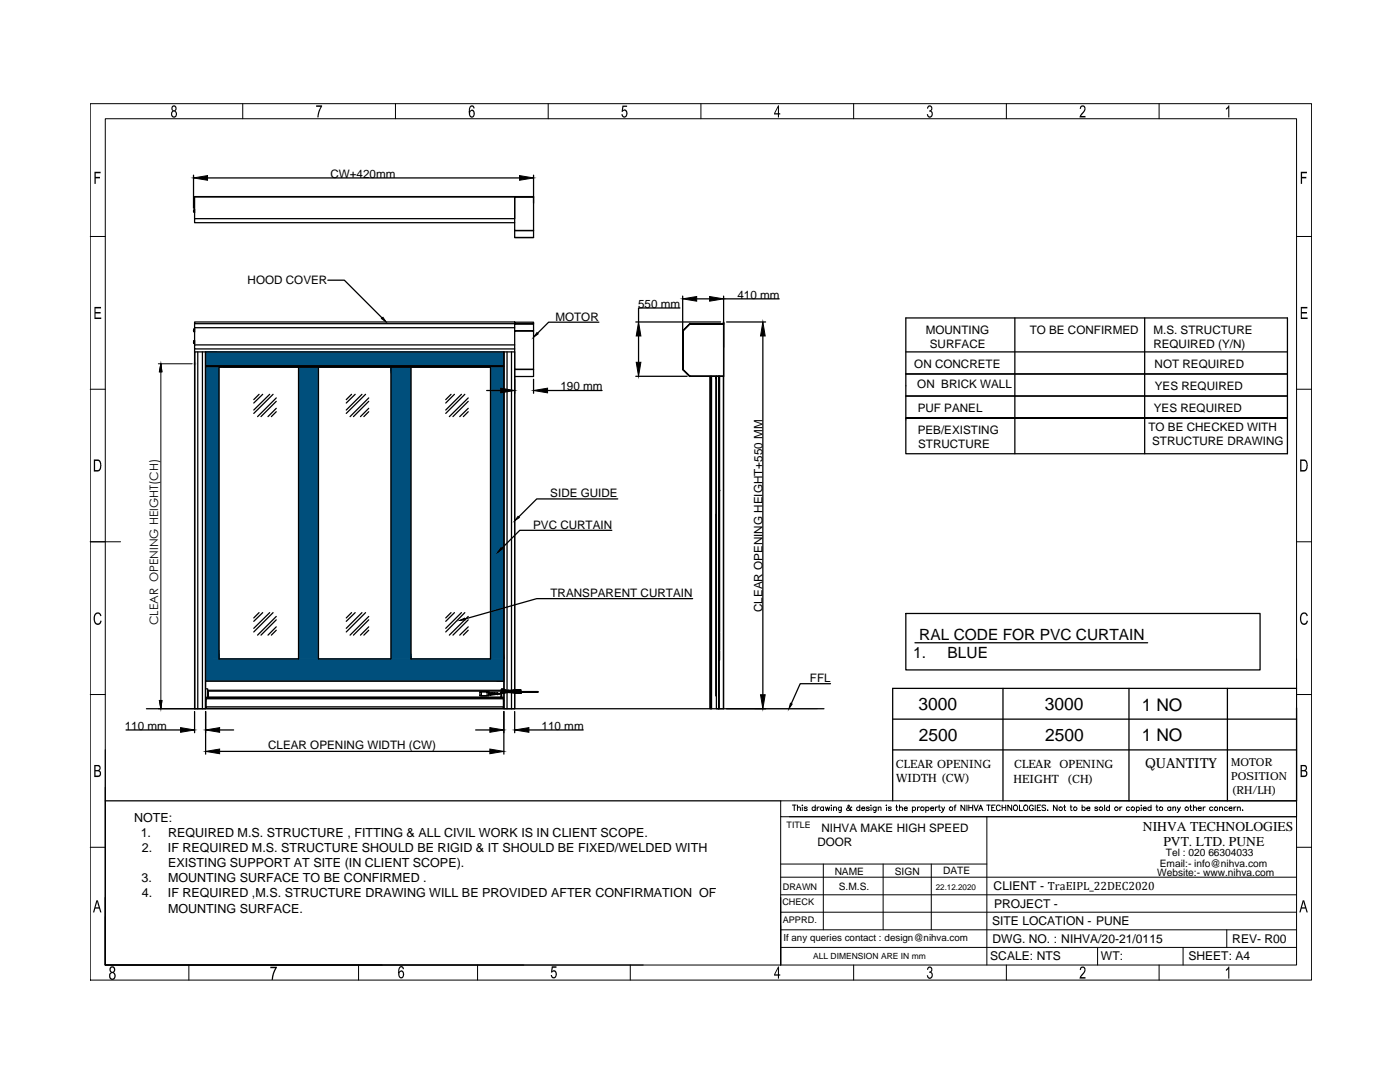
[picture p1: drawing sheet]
<svg xmlns="http://www.w3.org/2000/svg" width="279mm" height="216mm" viewBox="0 0 279 216" stroke-linecap="round" stroke-linejoin="round" font-family="sans-serif">
<!-- layer: 0 -->
<g fill="none" stroke="#000" stroke-width=".25">
<path d="M38.6 35v6.6M41.4 35.5h62.3M106.5 35v5.5M65.4 55.9h3.3l7.6 7.5M136.2 59.1v10.4M139 59.6h2.6M144.4 59.1v10.2M144.4 59.6h11.1M51.7 78.7l-1.1 1M52.4 78.7l-1.8 1.7M53.8 78.7l-3.2 3.1M54.5 78.7l-3.9 3.8"/>
<path d="M55.1 79.4l-3.7 3.7M70.2 78.7l-1.1 1M70.9 78.7l-1.8 1.7M72.2 78.7l-3.1 3.1M73 78.7l-3.9 3.8M73.6 79.4l-3.7 3.7M90 78.7l-1 1M90.7 78.7l-1.7 1.7M92.1 78.7l-3.1 3.1M92.8 78.7l-3.8 3.8M93.4 79.4l-3.7 3.7M97.1 77.9h2.8"/>
<path d="M102.7 75.7v2.8M106.5 75.7v2.8M109.3 77.9h10.9M119.5 64.3h-10l-2.2 2.2M126.9 64.2h16.9M126.9 75.1h10.2M127.4 67v5.3M135.7 61.5h-8.3v2.7M145 64.2h7.8M152.2 67v71.6M180.8 63.4h76.1v27.1h-76.1zM180.8 70.2h76.1"/>
<path d="M180.8 74.6h76.1M180.8 79h76.1M202.5 63.4v27.1M228.4 63.4v27.1M55.1 81.5l-1.6 1.6M55.1 80.1l-3 3M55.1 82.2l-.9 .9M73.6 81.5l-1.7 1.6M73.6 80.1l-3.1 3M73.6 82.2l-1 .9M93.4 81.5l-1.6 1.6M93.4 80.1l-3 3"/>
<path d="M93.4 82.2l-.9 .9M123.3 99.6h-16.2l-3.6 3.6M256.9 83.4h-76.1h76.1M122.1 105.8h-18.4l-3.6 3.6M138.2 119.5h-31.1l-14.3 4M43.7 131.5h15.9M51.7 122.2l-1.1 1.1M52.4 122.2l-1.8 1.8M53.8 122.2l-3.2 3.2M54.5 122.2l-3.9 3.9M55.1 123l-3.7 3.7M55.1 125.1l-1.6 1.6"/>
<path d="M55.1 123.7l-3 3M55.1 125.8l-.9 .9M63.6 131.5h14.4M70.2 122.2l-1.1 1.1M70.9 122.2l-1.8 1.8M72.2 122.2l-3.1 3.2M73 122.2l-3.9 3.9M73.6 123l-3.7 3.7M73.6 125.1l-1.7 1.6M73.6 123.7l-3.1 3M73.6 125.8l-1 .9M82 131.5h15.9"/>
<path d="M90 122.2l-1 1.1M90.7 122.2l-1.7 1.8M92.1 122.2l-3.1 3.2M92.8 122.2l-3.8 3.9M93.4 123l-3.7 3.7M93.4 125.1l-1.6 1.6M93.4 123.7l-3 3M93.4 125.8l-.9 .9M165.7 136.4h-6l-1.8 4M180.8 122.4h70.7v11.3h-70.7zM182.6 128.3h46.4M200.2 137.4v22.4"/>
<path d="M225.3 137.4v22.4M245 137.4v22.4M258.8 137.4h-80.6v22.4M21 159.8h134.8M25.2 145.7h10.8M29.2 141.4h135.2M38.8 142v4.2M41 142v8.5M43.8 149.9h54M43.8 145.7h2.8M94.9 145.7h2.9M100.6 142v8.5"/>
<path d="M102.7 142v4.2M105.6 145.7h10.8M178.2 143.5h80.6M178.2 149.6h80.6M258.8 141.3v18.5h-55.3M21 179.1v13.5h55.3M155.8 179.1v13.5"/>
</g>
<g fill="none" stroke="#000" stroke-width=".2">
<path d="M18 20.7h243.8v174.9h-243.8zM21 23.7h237.8v168.9h-237.8zM48.4 20.7v3M78.9 20.7v3M109.4 20.7v3M139.9 20.7v3M170.4 20.7v3M200.8 20.7v3M231.3 20.7v3M18 47.2h3M258.8 47.2h3M18 77.7h3"/>
<path d="M258.8 77.7h3M18 108.1h6.1M258.8 108.1h3M18 138.6h3M258.8 131.4v28.4M258.8 138.6h3M21 149.6v43h107.4M21 157.1v35.5M155.8 159.8h103v3.2h-103zM18 169.1h3M155.8 178.5h103M155.8 175h103"/>
<path d="M155.8 163v29.6M155.8 172.4h41.1M157.5 163h101.3M158.1 160.6h.8M158.5 160.6v1.1M159.1 161.2l.3-.2 .3 .1v.6M159.1 160.6v1.1M160.1 160.7h.1M160.1 161.1v.6M161.1 161.1l-.2-.1-.4 .1 .6 .3v.3h-.4l-.2-.1M162.7 161.1a.35 .35 0 0 0-.5 0 .35 .35 0 0 0 0 .5 .35 .35 0 0 0 .5 0M162.7 160.6v1.1"/>
<path d="M163.1 161v.7M163.5 161l-.2 .1-.2 .2M164.3 172.4v13.1M164.4 161.1a.35 .35 0 0 0-.6 0 .35 .35 0 0 0 0 .5 .35 .35 0 0 0 .6 0M164.4 161v.7M164.7 161l.2 .7 .3-.7 .2 .7 .2-.7M165.9 160.7h.1M165.9 161.1v.6M166.3 161.2l.3-.2 .3 .1v.6M166.3 161v.7M167.9 161v1l-.2 .1-.3-.1M167.9 161.1a.35 .35 0 0 0-.5 0 .35 .35 0 0 0 0 .5 .35 .35 0 0 0 .5 0"/>
<path d="M170 161.1l-.1-.1a.78 .78 0 0 1-.8 .7l-.2-.3 .6-.5-.2-.3-.1 .2 .1 .4 .4 .5h.2l.1-.1M171.6 161.1a.35 .35 0 0 0-.5 0 .35 .35 0 0 0 0 .5 .35 .35 0 0 0 .5 0M171.6 160.6v1.1M172 161.3h.6a.36 .36 0 0 0-.5-.2 .36 .36 0 0 0-.2 .5 .36 .36 0 0 0 .6 .1l.1-.1M173.5 161.1l-.2-.1-.4 .1 .6 .4-.1 .2h-.5v-.1M173.8 160.7h.1M173.8 161.1v.6M174.9 161v.8l-.3 .3-.2-.1M174.9 161.1a.35 .35 0 0 0-.6 0 .35 .35 0 0 0 0 .5 .35 .35 0 0 0 .6 0M175.3 161.2l.1-.1h.4v.6M175.3 161v.7M176.2 172.4v13.1"/>
<path d="M176.8 160.7h.2zM176.9 161.1v.6M177.9 161.1l-.3-.1-.3 .1 .5 .3v.3h-.3l-.2-.1M178.8 161h.3M178.9 160.6v.9l.3 .2M179.5 161.2l.3-.2 .2 .1 .1 .6M179.5 160.6v1.1M180.4 161.3h.7l-.1-.2a.35 .35 0 0 0-.5 0 .35 .35 0 0 0 .1 .5 .35 .35 0 0 0 .5 0M182.1 161.1a.35 .35 0 0 1 .5 0 .35 .35 0 0 1 0 .5 .35 .35 0 0 1-.5 0M182.1 161v1.1M183.1 161v.7M183.5 161l-.4 .1v.2"/>
<path d="M184.8 161.1a.35 .35 0 0 1 .5 0 .35 .35 0 0 1 0 .5 .35 .35 0 0 1-.5 0M184.8 161v1.1M185.7 161.3h.7a.36 .36 0 0 0-.5-.2 .36 .36 0 0 0-.2 .5 .36 .36 0 0 0 .5 .1l.2-.1M185.9 172.4v13.1M186.7 161v.7M187.1 161l-.4 .1v.2M187.3 161h.3M187.4 160.6v.9l.3 .2M187.9 161l.3 .7 .3-.7M188.2 161.7l-.4 .4M190.4 161h.4M190.8 160.6l-.2 .1v.2v.8"/>
<path d="M192.5 160.6v1.1l-.7-1.1v1.1M193 160.6v1.1M193.4 160.6v1.1M193.4 161.1h.7M194.1 160.6v1.1M194.4 160.6l.4 1.1 .4-1.1M195.3 161.7l.4-1.1 .4 1.1M195.5 161.4h.5M196.9 160.6h.7M196.9 163v29.6M197.3 160.6v1.1M197.9 161.1h.4"/>
<path d="M198.6 160.6h-.7v1.1h.7M199.6 160.9a.39 .39 0 0 0-.4-.3 .39 .39 0 0 0-.3 .5v.2a.39 .39 0 0 0 .3 .4 .39 .39 0 0 0 .4-.2M200 161.1h.7M200 160.6v1.1M200.7 160.6v1.1M201.9 160.6v1.1l-.8-1.1v1.1M203.5 160.6v1.1h.6M204.5 160.7a.52 .52 0 0 1 .6 .5 .52 .52 0 0 1-.6 .5l-.2-.4zM206.2 160.9a.39 .39 0 0 0-.4-.3 .39 .39 0 0 0-.3 .5v.2a.38 .38 0 0 0 .3 .5 .38 .38 0 0 0 .4-.5h-.2M206.6 160.6v1.1M207 161.1h.4M207.7 160.6h-.7v1.1h.7"/>
<path d="M208.7 160.8l-.3-.2-.4 .1v.3l.6 .3 .1 .3-.3 .1-.4-.1M209.1 161.6v.1zM211 160.6v1.1l-.8-1.1v1.1M212.3 161h.4M212.4 160.6v.9l.1 .2h.2M213.6 161h.3M213.7 160.6v.9l.1 .2h.2M216 161.1a.35 .35 0 0 1 .5 0 .35 .35 0 0 1 0 .5 .35 .35 0 0 1-.5 0M216 160.6v1.1M216.9 161.3h.6a.36 .36 0 0 0-.4-.2 .36 .36 0 0 0-.3 .4 .36 .36 0 0 0 .5 .2l.2-.1M219.1 161.1l-.2-.1-.4 .1 .6 .4-.1 .2h-.3l-.2-.1M220.4 160.6v1.1"/>
<path d="M221.4 161.1a.35 .35 0 0 0-.5 0 .35 .35 0 0 0 0 .5 .35 .35 0 0 0 .5 0M221.4 160.6v1.1M223.5 161v.7M223.9 161l-.4 .1v.2M225.4 161.1a.34 .34 0 0 0-.5 0 .34 .34 0 0 0 0 .5 .34 .34 0 0 0 .5 0M226.8 161.1a.34 .34 0 0 1 .5 0 .34 .34 0 0 1 0 .5 .34 .34 0 0 1-.5 0M226.8 161v1.1M227.7 160.7h.1M227.8 161.1v.6M228.1 161.3h.7a.36 .36 0 0 0-.5-.2 .36 .36 0 0 0-.2 .5 .36 .36 0 0 0 .6 .1l.1-.1M229.7 161.1a.35 .35 0 0 0-.5 0 .35 .35 0 0 0 0 .5 .35 .35 0 0 0 .5 0M229.7 160.6v1.1"/>
<path d="M230.7 161h.4M230.9 160.6v.9v.2h.2M233.7 161.1a.35 .35 0 0 0-.6 0 .35 .35 0 0 0 0 .5 .35 .35 0 0 0 .6 0M233.7 161v.7M234.1 161.2l.1-.1h.4v.6M234.1 161v.7M235 161l.3 .7 .3-.7M235.3 161.7l-.4 .4M237.5 161h.3M237.6 160.6v.9l.3 .2M238.2 161.2l.2-.2 .3 .1 .1 .6M238.2 160.6v1.1"/>
<path d="M239.1 161.3h.6a.36 .36 0 0 0-.4-.2 .36 .36 0 0 0-.2 .4 .36 .36 0 0 0 .4 .2l.2-.1M240.1 161v.7M240.6 161l-.3 .1-.2 .2M242 161.1a.35 .35 0 0 0-.5 0 .35 .35 0 0 0 0 .5 .35 .35 0 0 0 .5 0M243.4 161.2l.2-.2 .3 .1 .1 .6M243.4 161v.7M245 161.1a.35 .35 0 0 0-.6 0 .35 .35 0 0 0 0 .5 .35 .35 0 0 0 .6 0M245.3 161.3l.6-.1a.33 .33 0 0 0-.5 0 .33 .33 0 0 0 0 .5 .33 .33 0 0 0 .5-.1M246.3 161v.7M246.7 161l-.4 .1v.2M246.9 161.2l.3-.2 .3 .1v.6M246.9 161v.7"/>
<path d="M248 161.6v.1zM258.8 169.1h3M21 182.9v9.7h83.5M37.7 192.6v3M71.6 192.6v3M95.3 192.6v3M125.8 192.6v3M155.8 185.5h103M155.8 182h103M155.8 189h103M170.4 192.6v3M200.8 192.6v3"/>
<path d="M219 189v3.6M231.3 192.6v3M236.1 189v3.6M244.8 185.5v3.5"/>
<circle cx="184.1" cy="161.4" r=".36"/>
<circle cx="189.8" cy="161.4" r=".36"/>
<circle cx="202.7" cy="161.1" r=".51"/>
<circle cx="211.7" cy="161.4" r=".36"/>
<circle cx="214.6" cy="161.4" r=".35"/>
<circle cx="219.7" cy="161.4" r=".36"/>
<circle cx="222.8" cy="161.4" r=".35"/>
<circle cx="226.1" cy="161.4" r=".36"/>
<circle cx="231.7" cy="161.4" r=".36"/>
<circle cx="236.8" cy="161.4" r=".35"/>
<circle cx="242.7" cy="161.4" r=".35"/>
</g>
<g fill="#000">
<path d="M18.9 34.3h1.2v.3h-1v.7h.9v.3h-.9v1.1h-.2zM63.1 21h1.2l-.6 1.4-.1 1h-.3l.1-.6 .6-1.5h-.9zM124.2 21.1h1v.2h-.8l-.1 .7 .3-.2 .3 .1 .3 .6v.6l-.3 .3h-.6l-.3-.6h.3v.1a.38 .38 0 0 0 .5 .2 .38 .38 0 0 0 .2-.5 .38 .38 0 0 0-.2-.5 .38 .38 0 0 0-.5 .2h-.2zM185.2 21.1l.5-.1 .3 .3 .1 .5-.3 .3 .4 .4v.5l-.4 .4-.4 .1-.4-.4v-.3h.2a.39 .39 0 0 0 .5 .4 .39 .39 0 0 0 .2-.6l-.2-.3h-.3v-.3l.4-.1v-.4a.31 .31 0 0 0-.4-.2 .31 .31 0 0 0-.2 .4h-.2zM215.7 21.1l.6-.1 .3 .4-.1 .8-.8 .9h.9v.3h-1.2l.1-.4 .9-1.1v-.3l-.1-.3a.34 .34 0 0 0-.4 0 .34 .34 0 0 0-.2 .4h-.2zM245.2 21h.1v2.4h-.2v-1.9l-.4 .4v-.3zM259.6 34.3h1.2v.3h-.9v.7h.8v.3h-.8v1.1h-.3zM18.9 61.2h1.3v.3h-1.1v.8h1v.3h-1v.8h1.1v.3h-1.3zM259.6 61.2h1.3v.3h-1.1v.8h1v.3h-1v.8h1.2v.3h-1.4zM19 122.4l.3-.2h.4l.4 .3 .1 .3-.2 .2-.3-.5-.6 .2-.2 .4v.7l.2 .3a.5 .5 0 0 0 .6 .3 .5 .5 0 0 0 .3-.6l.3 .1-.3 .7-.6 .1-.4-.2-.3-.8v-.6zM259.7 122.5l.4-.3h.4l.4 .3 .1 .3-.2 .2-.4-.5-.5 .2-.2 .4v.7l.2 .3a.5 .5 0 0 0 .6 .3 .5 .5 0 0 0 .3-.6l.2 .1-.3 .7-.5 .1-.5-.2-.3-.8v-.6zM53.9 192.9h1.4l-.7 1.6-.1 1h-.3l.1-.7 .6-1.6h-1z"/>
<path d="M110.1 192.8h1v.3h-.8l-.1 .6 .3-.1 .3 .1 .3 .6v.4l-.3 .5-.7-.1-.2-.6h.3v.2a.4 .4 0 0 0 .6 .2 .4 .4 0 0 0 .1-.6l-.2-.4a.31 .31 0 0 0-.5 .2l-.2-.1zM185.2 192.9h.5l.3 .3 .1 .5-.3 .3 .4 .3v.5l-.4 .5h-.4l-.4-.4v-.3h.2a.39 .39 0 0 0 .5 .4 .39 .39 0 0 0 .2-.6l-.2-.3h-.3v-.2l.4-.2v-.4a.31 .31 0 0 0-.4-.2 .31 .31 0 0 0-.2 .4h-.2zM215.7 193l.6-.1 .3 .3v.7l-.9 1.1h.9v.3h-1.2l.1-.5 .9-1.1v-.3l-.1-.2a.34 .34 0 0 0-.4 0 .34 .34 0 0 0-.2 .3h-.2zM245.2 192.9h.1v2.4h-.2v-1.9l-.4 .3v-.3z"/>
<path d="M34.3 21.2l.6-.2 .3 .4v.6l-.2 .1 .3 .3v.5l-.4 .6-.5-.1-.3-.4 .1-.6 .3-.3-.3-.4zM34.4 21.7a.35 .35 0 0 0 .7 0 .35 .35 0 0 0-.7 0zM34.6 22.3l-.2 .2v.4a.39 .39 0 0 0 .6 .2 .39 .39 0 0 0 0-.6l-.2-.2z"/>
<path d="M93.9 21.1h.6l.2 .4v.1h-.2a.38 .38 0 0 0-.5-.3 .38 .38 0 0 0-.2 .5v.4l.1-.1a.57 .57 0 0 1 .7 0 .57 .57 0 0 1 .2 .7l-.4 .6-.4 .1-.3-.2-.2-1.1 .1-.6zM94 22.2l-.2 .2v.5a.41 .41 0 0 0 .6 .2 .41 .41 0 0 0 .1-.7l-.2-.2z"/>
<path d="M155.3 21h.2v1.6h.2v.2h-.2v.6h-.2v-.6h-.8v-.2zM155.3 21.5l-.6 1.1h.6z"/>
<path d="M18.7 91.7h1l.4 .4 .1 1.2-.4 .7-1.1 .1zM19 92v1.8h.6l.4-.5-.1-1-.3-.3z"/>
<path d="M259.5 91.7h.9l.5 .4 .1 1.2-.4 .7-1.1 .1zM259.7 92v1.8h.7l.2-.2 .1-.6v-.6a.45 .45 0 0 0-.6-.4z"/>
<path d="M18.8 152.6h.9l.4 .4v.4l-.3 .3 .3 .3 .1 .6-.4 .4-1 .1zM19.1 152.9v.8l.7-.2 .1-.3-.2-.3zM19.1 153.9v.9h.5a.43 .43 0 0 0 .3-.5 .43 .43 0 0 0-.5-.4z"/>
<path d="M259.6 152.6h.9l.3 .4v.4l-.2 .3 .3 .3v.6l-.3 .4-1 .1zM259.8 152.9v.8l.8-.2v-.3l-.2-.3zM259.8 153.9v.9h.5a.43 .43 0 0 0 .4-.5 .43 .43 0 0 0-.5-.4z"/>
<path d="M19.2 179.6h.3l.7 2.5h-.2l-.2-.8h-.8l-.2 .8h-.2zM19.4 179.9l-.3 1.1h.6z"/>
<path d="M22 193l.2-.2 .5 .1 .3 .3v.6a.23 .23 0 0 0-.3 .2 .23 .23 0 0 0 .3 .3l.1 .6-.2 .4-.3 .2-.5-.1-.3-.4v-.6l.4-.4-.3-.2-.1-.3zM22.2 193.2l-.1 .2 .1 .3a.37 .37 0 0 0 .5 0 .37 .37 0 0 0-.2-.6zM22.2 194.2l-.2 .3 .1 .5a.47 .47 0 0 0 .7 0 .47 .47 0 0 0-.1-.7z"/>
<path d="M79.8 192.9h.6l.2 .3-.2 .2a.35 .35 0 0 0-.4-.4 .35 .35 0 0 0-.3 .5v.5l.2-.3 .3-.1 .4 .4v.8l-.4 .4-.4-.1-.3-.5v-1.1zM79.9 194l-.2 .5a.38 .38 0 0 0 .5 .5 .38 .38 0 0 0 .2-.6v-.2a.31 .31 0 0 0-.2-.3 .31 .31 0 0 0-.3 .1z"/>
<path d="M155.3 192.9h.2v1.5h.2v.3h-.2v.6h-.2v-.6h-.8v-.3zM155.3 193.3l-.6 1.1h.6z"/>
<path d="M260 179.6h.3l.7 2.5h-.3l-.2-.8h-.7l-.2 .8h-.3zM260.1 179.9l-.3 1.1h.6z"/>
</g>
<!-- layer: PDF_Geometry -->
<path d="M32.1 72.6l.2 1.6h-.5zM31.8 139.8h.5l-.2 1.6z" fill="#000" stroke="#000" stroke-width=".2"/>
<path d="M31.6 72.6h6.8M32.1 72.6l.2 1.6h-.5zM32.1 72.6v68.8M31.8 139.8h.5l-.2 1.6zM31.6 141.4h7.4" fill="none" stroke="#000" stroke-width=".2"/>
<path d="M38.6 72.6h.5M38.7 72.4l.3 .4M38.9 72.3v.5M39 72.4l-.3 .4" fill="none" stroke="#c0c0c0" stroke-width=".2"/>
<path d="M150.7 141.4h12.4" fill="none" stroke="#808080" stroke-width=".2"/>
<path d="M137.7 64.6h6.7v10.5h-6.7l-1.4-1.4v-7.7z" fill="none" stroke="#808080" stroke-width=".25"/>
<g fill="none" stroke="#000" stroke-width=".25">
<path d="M38.8 39.2l63.9 .1zM38.8 39.3v4.3M102.7 39.2h3.8l-3.8 .1v6.7h3.8h-3.8v1.4h3.8v-8.1M106.5 39.3h-3.8v4.3h-63.9v.8h63.9M38.7 42v.2M38.7 42.1h.1v.2h-.1zM38.7 42.1v-.1v.3M38.7 42l.1 .1M38.8 42.1h.1M38.8 42h.1M38.8 41.8v.6M38.8 41.8v.6v-.5"/>
<path d="M102.7 47.4h3.8M38.6 65.9l.1 .2zM38.7 68.2v.2zM38.7 65.9h.1M38.7 65.9h.1v.2h-.1zM38.7 65.8l.1 .1M38.7 68.2h.1M38.7 68.5h.1M38.7 68.1l.1 .1M38.8 65.9h.1M38.8 66.1l-.1 .1M38.8 66.2h.1"/>
<path d="M38.8 65.8h.1M38.8 68.4l-.1 .1v-.3h.1l-.1 .3M38.8 68.2h.1M38.8 68.5h.1M38.8 68v.6M38.8 65.6v.6M38.8 68v.6v-.6M38.8 65.6v.6v-.5M38.8 64.6v.8M38.8 69.6v.6M38.9 70.2v71.2h.6v-71.2M40.4 70.2v71.2h.6v-71.2v71.2"/>
<path d="M41 73.1h59.6M41 73h59.6M59.6 73.3v58.2M63.6 73.3v58.2M78 73.3v58.2M82 73.3v58.2M100.6 70.2v67.4M100.6 70.2v71.2M101.2 70.2v67.5M102.1 70.2v67.5M102.7 64.6h3.8v1.4h-3.8h3.8v7.7h-3.8zM102.7 73.7h3.8"/>
<path d="M102.7 64.6h-63.9v-.4h63.9v.4v-.3h3.8v.3h-3.8h3.8M102.7 68.8h-63.9v.8h63.9M102.7 65.4h-63.9v3.4M106.5 73.7v1.4h-3.8v62.5M136.2 66v7.7M136.3 73.7l1.3 1.4-1.3-1.4M136.4 73.7h.1M136.4 66h.1M136.4 66h-.2v7.7h.2M137.7 64.6l6.7 .1v10.3l-6.7 .1-1.4-1.4v-7.7zM137.7 64.7h.1M137.7 75h.1"/>
<path d="M137.7 64.6v.1M137.7 64.6l-1.4 1.4 1.3-1.4h6.8v.1M137.7 75h6.7M137.7 64.6h6.7v-.3v.3M142 75.1v66.3M142.9 75.6l.1 27.2zM142.9 75.5h.1M143 75.1l-.1 63.8M143 75.5v.1M143.4 75.1v66.3M143.5 75.1v66.3M143.6 75.1v22.7"/>
<path d="M144.4 64.3v77.1h-1v-66.3v66.3h-.4v-2.6M144.4 75.1v66.3M144.4 64.6h.1M143.6 97.9h.1M143.6 97.8v.1M142.9 102.9v35.9zM142.9 102.8h.1M143 102.8v.1M41 137.4l.5 .1v.5M41 139.9h.1M41 135.9h59.6M41.1 139.4v-.1h59.4v.1"/>
<path d="M41.5 138v1.1zM41.5 138v1.1M41.5 139.1h.1M41.5 139.1h-.4v.2M41.5 138h.1M41.5 139.1v.1h-.4M41.5 137.9h58.5M43.7 131.5v-58.2h54.2v58.2M95.8 138h1.7v.8h-1.7zM95.8 138.8h.1M95.8 138.1h.1M95.8 138.7v.1"/>
<path d="M96.1 138h1.1v.8h-1.1zM97.4 138.8h.1M97.4 138.1h.1M97.4 138.7l.1 .1M97.5 138.1h.1M97.5 138.2h.3l-.2 .3h.2v-.2M97.6 138.2v.5M97.6 138.5l-.1 .2M97.6 138.3h.1M97.6 138.2h.1M97.6 138.5h.1M97.6 138.2v.1"/>
<path d="M97.8 138.5v.2l-.2-.1M97.8 138.6h.1M97.8 138.3h.1M97.9 138.5h.2v.2h-.2zM97.9 138.5v-.2h.2v.2M97.9 138.3h.2M98.1 138.2v.4M98.2 138.5h1.4M98.2 138.2l.1 .4zM98.2 138.6h.1M98.2 138.4h1.4M98.4 138.2l.1 .4z"/>
<path d="M98.5 138.4l.1-.1v.3l-.1-.2M98.7 138.4l.1 .2-.1-.2M98.8 138.3l.1 .3zM99 138.3l.1 .3zM99.2 138.3h.2v.3h-.2zM99.2 138.5v-.2v.2M100 137.7h-58.5v1.4h58.5v-.8M100 139.1h.5v.2M100 139.1v.1l-58.5 .1 59-.1M100 139.1h.1M100.1 139.1h.1M100.1 138.3v.8"/>
<path d="M100.1 137.7v.5h-.1v.9l.1-.8M100.2 137.7l-.2-.1v.8l-.4 .1v-.1l.4-.1M100.3 137.7l-.1-.1-.1 .6M100.3 137.7l-.1 .6-.1-.1M100.4 137.7v.6l-.2-.1M100.5 137.7l-.2-.1v.6M100.5 139.9h.1M100.6 138.2v3.2h.6M100.6 137.4h-.5v.2M100.6 137.6l-.1 .1-.1 .5M100.6 137.7l-.1 .6-.1-.1M100.6 138.3h.1"/>
<path d="M100.7 137.6l-.1 .6M100.8 137.7l-.1 .6M100.8 137.6l-.1 .6M100.9 137.7v.5M101 137.7l-.1 .5M101.1 137.7l-.1 .5M101.1 137.7v.5M101.2 138v3.4h.9M101.2 137.7v.5M101.3 137.7l-.1 .5M101.4 137.7l-.1 .5M101.4 137.7v.5"/>
<path d="M101.5 137.7v.5v-.5M101.7 137.7v.5M101.9 137.7l-.1 .5M101.9 137.7v.5M102 137.7v.5l.1-.5M102.1 138.3v3.1h.6v-3.1M102.2 137.7l-.1 .5M102.2 137.7v.5M102.3 137.7v.5M102.4 137.7l-.1 .5M102.5 137.7l-.1 .5M102.6 137.6l-.1 .6"/>
<path d="M102.7 137.7l-.1 .6M102.7 137.7v-67.5h-63.9l.1 71.2M102.7 138.3v3.1M102.8 137.7l-.1 .6M102.8 137.7l-.1-.1-.1 .6M103 137.7l-.1 .6h-.1v-.1M103 137.7l-.1-.1-.1 .6M103.1 137.7v.6l-.2-.1M103.2 137.7h-.2v.5M103.3 137.7l-.1-.1-.1 .6M103.3 137.7l-.1 .6-.1-.1M103.4 137.7v.6l-.2-.1"/>
<path d="M103.5 137.7l-.2-.1v.6M103.6 137.7v.6h-.2v-.1M103.6 137.7l-.1-.1-.1 .6M103.8 137.7l-.1 .6h-.1v-.1M103.8 137.7h-.2v.5M103.9 137.7l-.1 .6-.1-.1M104 138.1l-.1-.5h-.1l-.1 .6M104 138.2h-.1l.1 .1-.1-.1M104.4 138v.1M107.3 138h-3.1l-.3 .1v.1l.1 .1 .1-.2h3.2M107.3 138v.1zM143.6 129.7v-54.6v54.6v-3.5l-.1 3.5 .1 1.9v-1.8v1.8l-.1 .1 .1 .1"/>
<path d="M39.5 141.4h.9M41.1 141h59.4v.4h-59.4zM41.1 141v-1.6h59.4v1.6M141.7 141.4v-66.3v66.3"/>
</g>
<!-- layer: 0 -->
<g fill="#004f7c" stroke="#004f7c" stroke-width=".2">
<path d="M41 73.1v.2h59.6zM41 73.1h59.6v.2z"/>
<path d="M97.9 73.3v58.2h2.7zM97.9 73.3h2.7v58.2z"/>
<path d="M78 73.3v58.2h4zM78 73.3h4v58.2z"/>
<path d="M59.6 73.3v58.2h4zM59.6 73.3h4v58.2z"/>
<path d="M41 73.3v58.2h2.7zM41 73.3h2.7v58.2z"/>
<path d="M41 131.5v4.4h59.6zM41 131.5h59.6v4.4z"/>
<path d="M41 70.2v2.8h59.6zM41 70.2h59.6v2.8z"/>
</g>
<g fill="#000" stroke="#000" stroke-width=".2">
<path d="M38.6 35.5l2.8-.5v1zM103.7 35l2.8 .5-2.8 .5zM136.2 59.6l2.8-.4v.9zM141.6 59.2l2.8 .4-2.8 .5zM76.1 63.6l.3-.3 .7 .9zM99.9 77.5l2.8 .4-2.8 .5zM107.2 66.4l.2 .2-.9 .7zM106.5 77.9l2.8-.4v.9zM127 72.3h.9l-.5 2.8zM127.4 64.2l.5 2.8h-.9zM152.2 64.2l.5 2.8h-.9zM100 109.3l.3 .2-1 .7z"/>
<path d="M103.4 103l.2 .3-.9 .6zM91.7 123.8l1-.5 .2 .4zM151.8 138.6h.9l-.5 2.8zM36 145.2l2.8 .5-2.8 .4zM41 149.9l2.8-.4v.9zM41 145.7l2.8-.5v.9zM97.8 149.5l2.8 .4-2.8 .5zM97.8 145.2l2.8 .5-2.8 .4zM102.7 145.7l2.9-.5v.9zM157.7 140.3l.4 .2-.6 .9z"/>
</g>
<g font-size="3.5">
<text x="183.3" y="141.8">3000</text>
<text x="208.5" y="141.8">3000</text>
<text x="227.9" y="141.8">1 NO</text>
<text x="183.4" y="147.9">2500</text>
<text x="208.6" y="147.9">2500</text>
<text x="227.9" y="147.9">1 NO</text>
</g>
<g font-size="3.1">
<text x="182.3" y="131.3">1.</text>
<text x="183.5" y="127.6">RAL CODE FOR PVC CURTAIN</text>
<text x="189.1" y="131.3">BLUE</text>
</g>
<text font-size="2.8" x="228.5" y="153.3">QUANTITY</text>
<g font-size="2.7">
<text x="228.1" y="165.8">NIHVA TECHNOLOGIES</text>
<text x="232.2" y="168.9">PVT. LTD. PUNE</text>
</g>
<g font-size="2.5">
<text x="26.8" y="164">NOTE:</text>
<text x="28.1" y="167">1.</text>
<text x="33.5" y="167">REQUIRED M.S. STRUCTURE , FITTING &amp; ALL CIVIL WORK IS IN CLIENT SCOPE.</text>
<text x="28.3" y="170">2.</text>
<text x="33.5" y="170">IF REQUIRED M.S. STRUCTURE SHOULD BE RIGID &amp; IT SHOULD BE FIXED/WELDED WITH</text>
<text x="33.5" y="173">EXISTING SUPPORT AT SITE (IN CLIENT SCOPE).</text>
<text x="28.3" y="176.1">3.</text>
<text x="28.3" y="179.1">4.</text>
<text x="33.5" y="179.1">IF REQUIRED ,M.S. STRUCTURE DRAWING WILL BE PROVIDED AFTER CONFIRMATION OF</text>
<text x="33.5" y="176.1">MOUNTING SURFACE TO BE CONFIRMED .</text>
<text x="33.5" y="182.1">MOUNTING SURFACE.</text>
</g>
<g font-size="2.4">
<text x="198.3" y="177.7">CLIENT - TraEIPL_22DEC2020</text>
<text x="198" y="184.6">SITE LOCATION - PUNE</text>
<text x="198.4" y="181.1">PROJECT -</text>
<text x="197.6" y="191.6">SCALE: NTS</text>
<text x="198.1" y="188.1">DWG. NO. : NIHVA/20-21/0115</text>
<text x="219.7" y="191.6">WT:</text>
<text x="237.2" y="191.6">SHEET: A4</text>
<text x="245.9" y="188.1">REV- R00</text>
</g>
<g font-size="2.3">
<text x="65.9" y="35.5">CW+420mm</text>
<text x="49.4" y="56.8">HOOD COVER</text>
<text x="147.2" y="59.6">410 mm</text>
<text x="110.8" y="64">MOTOR</text>
<text x="127.4" y="61.4">550 mm</text>
<text x="184.8" y="66.6">MOUNTING</text>
<text x="185.6" y="69.4">SURFACE</text>
<text x="205.5" y="66.6">TO BE CONFIRMED</text>
<text x="230.2" y="66.6">M.S. STRUCTURE</text>
<text x="230.2" y="69.4">REQUIRED (Y/N)</text>
<text x="111.9" y="77.9">190 mm</text>
<text x="182.5" y="73.3">ON CONCRETE</text>
<text x="183.1" y="77.3">ON BRICK WALL</text>
<text x="230.4" y="73.3">NOT REQUIRED</text>
<text x="230.5" y="77.9">YES REQUIRED</text>
<text x="183.1" y="82.1">PUF PANEL</text>
<text x="230.3" y="82.2">YES REQUIRED</text>
<text x="183.1" y="86.6">PEB/EXISTING</text>
<text x="183.2" y="89.4">STRUCTURE</text>
<text x="229.2" y="86">TO BE CHECKED WITH</text>
<text x="229.9" y="88.8">STRUCTURE DRAWING</text>
<text x="109.8" y="99.3">SIDE GUIDE</text>
<text x="106.4" y="105.5">PVC CURTAIN</text>
<text x="109.9" y="119.2">TRANSPARENT CURTAIN</text>
<text x="31.6" y="124.7" transform="rotate(-90 31.6 124.7)">CLEAR OPENING HEIGHT(CH)</text>
<text x="152.2" y="122.1" transform="rotate(-90 152.2 122.1)">CLEAR OPENING HEIGHT+550 MM</text>
<text x="161.6" y="136.1">FFL</text>
<text x="24.9" y="145.6">110 mm</text>
<text x="53.5" y="149.4">CLEAR OPENING WIDTH (CW)</text>
<text x="108.1" y="145.6">110 mm</text>
<text x="178.8" y="153.2">CLEAR OPENING</text>
<text x="202.4" y="153.3">CLEAR OPENING</text>
<text x="178.8" y="156.1">WIDTH (CW)</text>
<text x="202.3" y="156.2">HEIGHT (CH)</text>
<text x="163.9" y="165.9">NIHVA MAKE HIGH SPEED</text>
<text x="163.1" y="168.8">DOOR</text>
</g>
<g font-size="2.2">
<text x="245.7" y="152.9">MOTOR</text>
<text x="245.7" y="155.6">POSITION</text>
<text x="245.8" y="158.4">(RH/LH)</text>
</g>
<g font-size="2">
<text x="231.5" y="172.9">Email:- info@nihva.com</text>
<text x="232.7" y="170.9">Tel : 020 66304033</text>
<text x="166.6" y="174.5">NAME</text>
<text x="167.4" y="177.5">S.M.S.</text>
<text x="178.6" y="174.5">SIGN</text>
<text x="188.2" y="174.5">DATE</text>
<text x="230.9" y="174.8">Website:- www.nihva.com</text>
</g>
<text font-size="1.9" x="156.4" y="187.8">If any queries contact : design@nihva.com</text>
<g font-size="1.8">
<text x="157" y="165.2">TITLE</text>
<text x="156.2" y="177.5">DRAWN</text>
<text x="156.1" y="180.6">CHECK</text>
<text x="156.2" y="184.1">APPRD.</text>
</g>
<text font-size="1.7" x="162.3" y="191.4">ALL DIMENSION ARE IN mm</text>
<text font-size="1.6" x="186.7" y="177.6">22.12.2020</text>
</svg>
